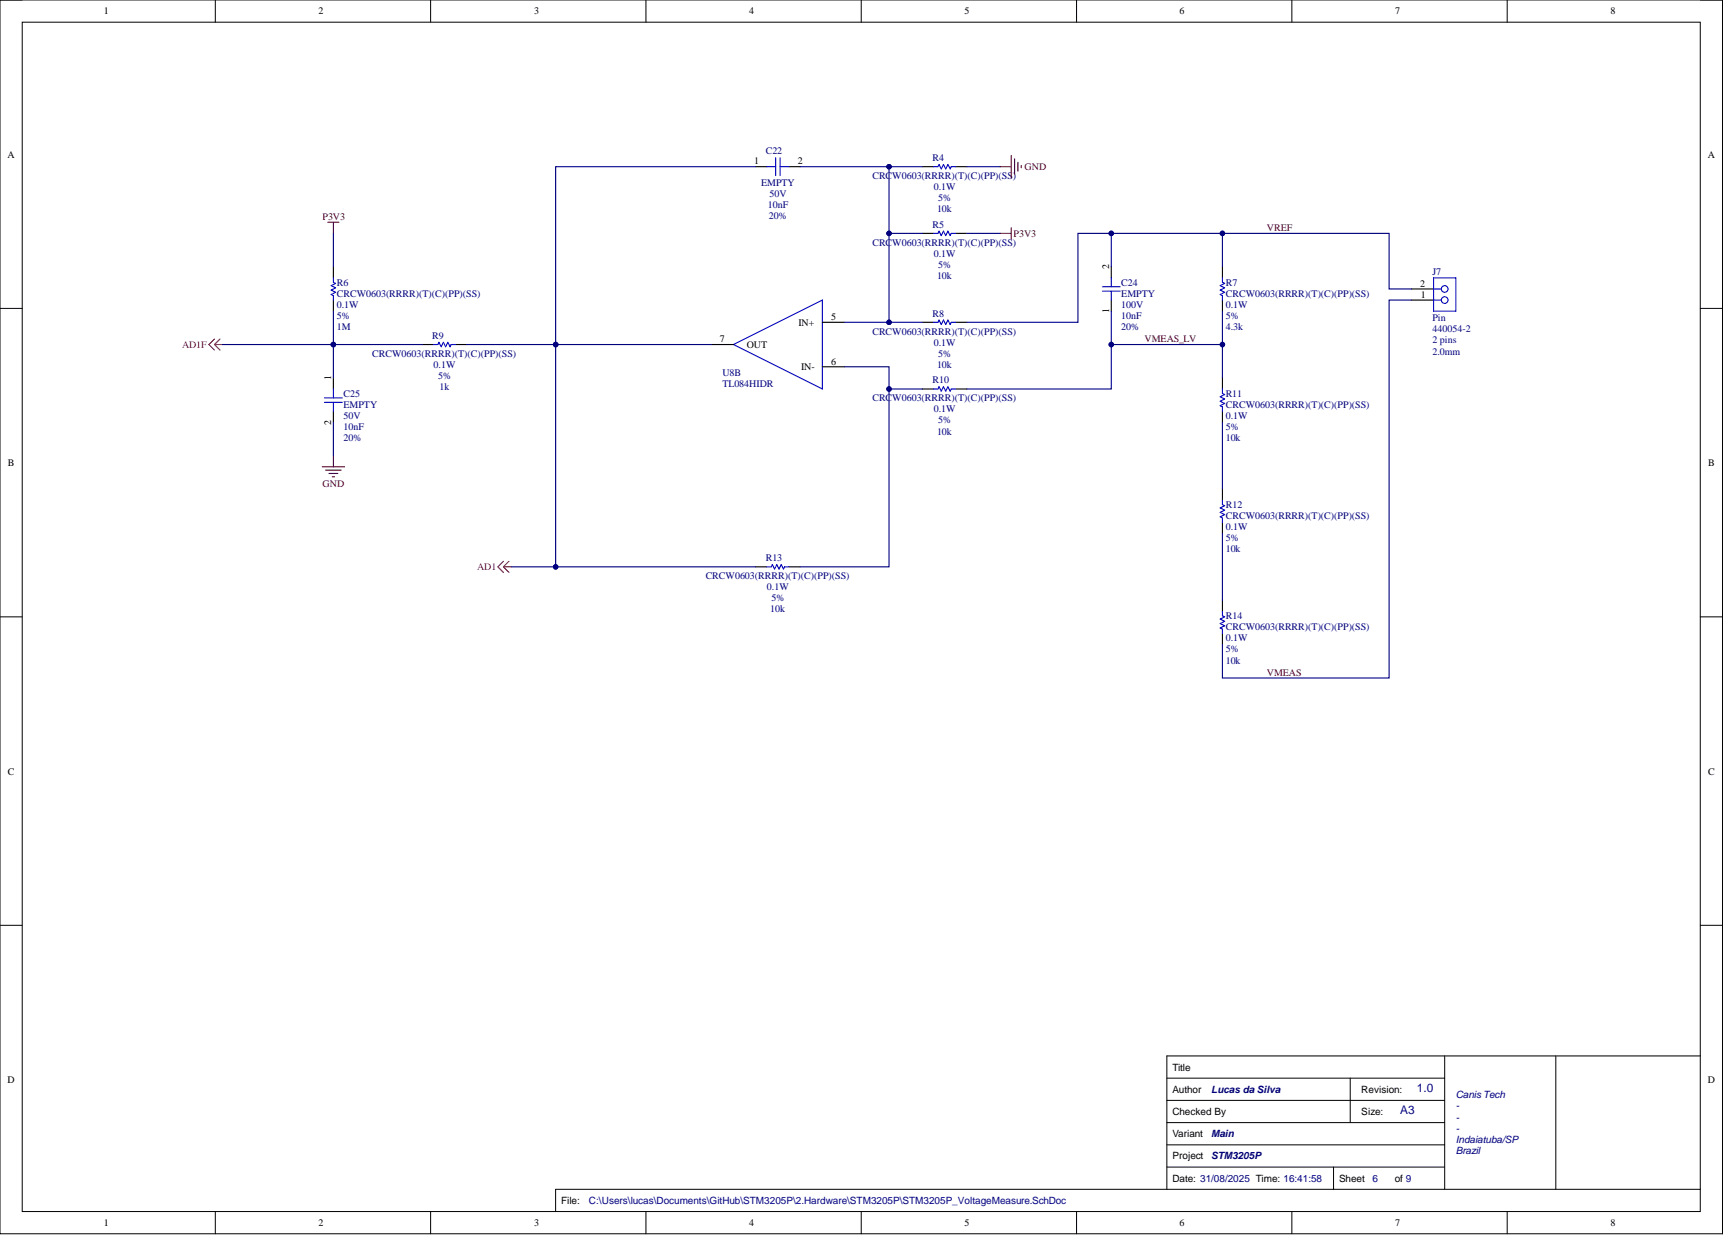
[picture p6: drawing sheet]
<svg xmlns="http://www.w3.org/2000/svg" width="393mm" height="282mm" viewBox="0 0 393 282" stroke-linecap="round" stroke-linejoin="round" font-family="sans-serif">
<g fill="none" stroke="#000" stroke-width=".23">
<path d="M0 0h392.5v281.1h-392.5zM0 0h5.1M49.1 0v5.1M98.1 0v5.1M147.2 0v5.1M196.3 0v5.1M245.3 0v5.1M294.4 0v5.1M343.5 0v5.1M387.5 0h5v5.1M5.1 5.1h382.4v271h-382.4zM0 70.3h5.1"/>
<path d="M387.5 70.3h5M0 140.6h5.1M387.5 140.6h5M0 210.8h5.1M387.5 210.8h5M265.9 245.7h63.3M265.9 250.7h63.3M265.9 255.8h63.3M307.7 245.7v10.1M329.2 240.6v30.4M354.6 240.6v30.4M387.5 240.6h-121.6v30.4"/>
<path d="M49.1 276.1v5M98.1 276.1v5M147.2 276.1v5M196.3 276.1v5M245.3 276.1v5M265.9 265.9h63.3M265.9 260.9h63.3M294.4 276.1v5M303.9 265.9v5.1M343.5 276.1v5M387.5 271h-260.9v5.1M392.5 276.1v5"/>
</g>
<g fill="none" stroke="#000" stroke-width=".25">
<path d="M172.2 38h2.5M179.8 38h2.5M210.2 38h2.5M217.8 38h2.5M210.2 53.2h2.5M217.8 53.2h2.5M76 60.8v2.5M76 68.4v2.5M96.2 78.5h2.6M103.8 78.5h2.6M210.2 73.4h2.5M217.8 73.4h2.5"/>
<path d="M253.3 60.8v2.5M253.3 68.4v2.5M278.6 60.8v2.5M278.6 68.4v2.5M321.6 65.8h5.1M321.6 68.4h5.1M76 86.1v2.5M76 93.7v2.5M210.2 88.6h2.5M217.8 88.6h2.5M278.6 86.1v2.5M278.6 93.7v2.5"/>
<path d="M278.6 111.4v2.6M278.6 119v2.6M172.2 129.2h2.5M179.8 129.2h2.5M278.6 136.8v2.5M278.6 144.4v2.5"/>
</g>
<g fill="none" stroke="#00f" stroke-width=".25">
<path d="M174.7 38h2.1M176.8 36v4M177.8 36v4M177.8 38h2M212.7 38h1l.3-.5 .5 1 .5-1 .5 1 .5-1 .5 1 .3-.5h1M212.7 53.2h1l.3-.5 .5 1 .5-1 .5 1 .5-1 .5 1 .3-.5h1M76 63.3v1l.5 .3-1 .5 1 .5-1 .5 1 .5-1 .5 .5 .3v1M98.8 78.5h1l.2-.5 .5 1 .5-1 .6 1 .5-1 .5 1 .2-.5h1M212.7 73.4h1l.3-.5 .5 1 .5-1 .5 1 .5-1 .5 1 .3-.5h1M251.2 65.3h4.1M251.2 66.4h4.1M253.3 63.3v2"/>
<path d="M253.3 66.4v2M278.6 63.3v1l.5 .3-1 .5 1 .5-1 .5 1 .5-1 .5 .5 .3v1M326.7 65.8h1.8M326.7 68.4h1.8M326.7 63.3h5.1v7.6h-5.1zM74 91.7h4M74 90.7h4M76 88.6v2.1M76 91.7v2M212.7 88.6h1l.3-.5 .5 1 .5-1 .5 1 .5-1 .5 1 .3-.5h1M278.6 88.6v1.1l.5 .2-1 .5 1 .5-1 .5 1 .5-1 .5 .5 .3v1M278.6 114v1l.5 .2-1 .5 1 .5-1 .6 1 .5-1 .5 .5 .2v1"/>
<path d="M174.7 129.2h1.1l.2-.5 .5 1 .5-1 .5 1 .5-1 .5 1 .3-.5h1M278.6 139.3v1l.5 .3-1 .5 1 .5-1 .5 1 .5-1 .5 .5 .2v1.1"/>
<circle cx="329.2" cy="65.8" r=".76"/>
<circle cx="329.2" cy="68.4" r=".76"/>
</g>
<g fill="none" stroke="#800000" stroke-width=".25">
<path d="M227.9 38h2.6M230.5 35.5v5M231.2 36.2v3.6M232 37v2M232.7 37.7v.5M74.7 50.6h2.5M76 50.6v2.6M227.9 53.2h2.6M230.5 51.9v2.5M73.4 106.4h5.1M74.2 107.1h3.6M75 107.9h2"/>
<path d="M75.7 108.6h.5M76 103.8v2.6"/>
</g>
<path d="M48.9 78.5l1.2 1.3M48.9 77.2l-1.3 1.3 1.3 1.3M48.9 78.5h1.8M50.1 77.2l-1.2 1.3M114.7 129.2l1.3 1.2M114.7 127.9l-1.2 1.3 1.2 1.2M114.7 129.2h1.8M116 127.9l-1.3 1.3" fill="none" stroke="#f00" stroke-width=".25"/>
<path d="M167.1 78.5l20.3-10.1v20.2z" fill="#fff"/>
<path d="M167.1 78.5l20.3-10.1v20.2z" fill="none" stroke="#00f" stroke-width=".25"/>
<path d="M162.1 78.5h5M187.4 73.4h5.1M187.4 83.6h5.1" fill="none" stroke="#000" stroke-width=".25"/>
<path d="M50.7 78.5h25.3M278.6 96.2v15.2" fill="none" stroke="#000080" stroke-width=".25"/>
<circle cx="76" cy="78.5" r=".51" fill="#000080"/>
<circle cx="76" cy="78.5" r=".51" fill="none" stroke="#000080" stroke-width=".23"/>
<path d="M76 78.5h20.2" fill="none" stroke="#000080" stroke-width=".25"/>
<circle cx="76" cy="78.5" r=".51" fill="#000080"/>
<circle cx="76" cy="78.5" r=".51" fill="none" stroke="#000080" stroke-width=".23"/>
<path d="M106.4 78.5h20.2" fill="none" stroke="#000080" stroke-width=".25"/>
<circle cx="126.6" cy="78.5" r=".51" fill="#000080"/>
<circle cx="126.6" cy="78.5" r=".51" fill="none" stroke="#000080" stroke-width=".23"/>
<path d="M116.5 129.2h10.1" fill="none" stroke="#000080" stroke-width=".25"/>
<circle cx="126.6" cy="129.2" r=".51" fill="#000080"/>
<circle cx="126.6" cy="129.2" r=".51" fill="none" stroke="#000080" stroke-width=".23"/>
<path d="M126.6 78.5v50.7h45.6" fill="none" stroke="#000080" stroke-width=".25"/>
<circle cx="126.6" cy="129.2" r=".51" fill="#000080"/>
<circle cx="126.6" cy="129.2" r=".51" fill="none" stroke="#000080" stroke-width=".23"/>
<circle cx="126.6" cy="78.5" r=".51" fill="#000080"/>
<circle cx="126.6" cy="78.5" r=".51" fill="none" stroke="#000080" stroke-width=".23"/>
<path d="M172.2 38h-45.6v40.5h35.5" fill="none" stroke="#000080" stroke-width=".25"/>
<circle cx="126.6" cy="78.5" r=".51" fill="#000080"/>
<circle cx="126.6" cy="78.5" r=".51" fill="none" stroke="#000080" stroke-width=".23"/>
<path d="M202.6 88.6v40.6h-20.3" fill="none" stroke="#000080" stroke-width=".25"/>
<circle cx="202.6" cy="88.6" r=".51" fill="#000080"/>
<circle cx="202.6" cy="88.6" r=".51" fill="none" stroke="#000080" stroke-width=".23"/>
<path d="M182.3 38h20.3v35.4h-10.1" fill="none" stroke="#000080" stroke-width=".25"/>
<circle cx="202.6" cy="73.4" r=".51" fill="#000080"/>
<circle cx="202.6" cy="73.4" r=".51" fill="none" stroke="#000080" stroke-width=".23"/>
<circle cx="202.6" cy="53.2" r=".51" fill="#000080"/>
<circle cx="202.6" cy="53.2" r=".51" fill="none" stroke="#000080" stroke-width=".23"/>
<circle cx="202.6" cy="38" r=".51" fill="#000080"/>
<circle cx="202.6" cy="38" r=".51" fill="none" stroke="#000080" stroke-width=".23"/>
<path d="M192.5 83.6h10.1v5h7.6" fill="none" stroke="#000080" stroke-width=".25"/>
<circle cx="202.6" cy="88.6" r=".51" fill="#000080"/>
<circle cx="202.6" cy="88.6" r=".51" fill="none" stroke="#000080" stroke-width=".23"/>
<path d="M202.6 73.4h7.6" fill="none" stroke="#000080" stroke-width=".25"/>
<circle cx="202.6" cy="73.4" r=".51" fill="#000080"/>
<circle cx="202.6" cy="73.4" r=".51" fill="none" stroke="#000080" stroke-width=".23"/>
<path d="M202.6 53.2h7.6" fill="none" stroke="#000080" stroke-width=".25"/>
<circle cx="202.6" cy="53.2" r=".51" fill="#000080"/>
<circle cx="202.6" cy="53.2" r=".51" fill="none" stroke="#000080" stroke-width=".23"/>
<path d="M202.6 38h7.6" fill="none" stroke="#000080" stroke-width=".25"/>
<circle cx="202.6" cy="38" r=".51" fill="#000080"/>
<circle cx="202.6" cy="38" r=".51" fill="none" stroke="#000080" stroke-width=".23"/>
<path d="M253.3 78.5v10.1h-33" fill="none" stroke="#000080" stroke-width=".25"/>
<circle cx="253.3" cy="78.5" r=".51" fill="#000080"/>
<circle cx="253.3" cy="78.5" r=".51" fill="none" stroke="#000080" stroke-width=".23"/>
<path d="M253.3 53.2h-7.6v20.2h-25.4" fill="none" stroke="#000080" stroke-width=".25"/>
<circle cx="253.3" cy="53.2" r=".51" fill="#000080"/>
<circle cx="253.3" cy="53.2" r=".51" fill="none" stroke="#000080" stroke-width=".23"/>
<path d="M220.3 38h7.6M220.3 53.2h7.6M253.3 70.9v7.6h25.3" fill="none" stroke="#000080" stroke-width=".25"/>
<circle cx="278.6" cy="78.5" r=".51" fill="#000080"/>
<circle cx="278.6" cy="78.5" r=".51" fill="none" stroke="#000080" stroke-width=".23"/>
<circle cx="253.3" cy="78.5" r=".51" fill="#000080"/>
<circle cx="253.3" cy="78.5" r=".51" fill="none" stroke="#000080" stroke-width=".23"/>
<path d="M278.6 53.2h-25.3v7.6" fill="none" stroke="#000080" stroke-width=".25"/>
<circle cx="278.6" cy="53.2" r=".51" fill="#000080"/>
<circle cx="278.6" cy="53.2" r=".51" fill="none" stroke="#000080" stroke-width=".23"/>
<circle cx="253.3" cy="53.2" r=".51" fill="#000080"/>
<circle cx="253.3" cy="53.2" r=".51" fill="none" stroke="#000080" stroke-width=".23"/>
<path d="M278.6 60.8v-7.6h38v12.6h5M321.6 68.4h-5v86.1h-38v-7.6" fill="none" stroke="#000080" stroke-width=".25"/>
<circle cx="278.6" cy="53.2" r=".51" fill="#000080"/>
<circle cx="278.6" cy="53.2" r=".51" fill="none" stroke="#000080" stroke-width=".23"/>
<path d="M76 70.9v15.2M76 96.2v7.6" fill="none" stroke="#000080" stroke-width=".25"/>
<circle cx="76" cy="78.5" r=".51" fill="#000080"/>
<circle cx="76" cy="78.5" r=".51" fill="none" stroke="#000080" stroke-width=".23"/>
<path d="M76 53.2v7.6M278.6 70.9v15.2M278.6 121.6v15.2" fill="none" stroke="#000080" stroke-width=".25"/>
<circle cx="278.6" cy="78.5" r=".51" fill="#000080"/>
<circle cx="278.6" cy="78.5" r=".51" fill="none" stroke="#000080" stroke-width=".23"/>
<g font-size="2.7" fill="#000080">
<text x="322.9" y="248.9">1.0</text>
<text x="319.1" y="253.9">A3</text>
</g>
<g font-size="2.3">
<text x="23.7" y="3.3">1</text>
<text x="72.6" y="3.3">2</text>
<text x="121.7" y="3.3">3</text>
<text x="170.7" y="3.3">4</text>
<text x="219.8" y="3.3">5</text>
<text x="268.8" y="3.3">6</text>
<text x="317.9" y="3.3">7</text>
<text x="367" y="3.3">8</text>
<text x="1.7" y="35.9">A</text>
<text x="389.2" y="35.9">A</text>
<text x="171.9" y="37.5">1</text>
<text x="181.8" y="37.5">2</text>
<text x="252.8" y="61.3" transform="rotate(-90 252.8 61.3)">2</text>
<text x="323.6" y="65.3">2</text>
<text x="252.8" y="71.2" transform="rotate(-90 252.8 71.2)">1</text>
<text x="323.8" y="67.9">1</text>
<text x="182" y="74.2">IN+</text>
<text x="189.4" y="72.9">5</text>
<text x="164.1" y="78">7</text>
<text x="170.2" y="79.3">OUT</text>
<text x="189.4" y="83.1">6</text>
<text x="75.5" y="86.6" transform="rotate(-90 75.5 86.6)">1</text>
<text x="182.6" y="84.3">IN-</text>
<text x="75.5" y="96.8" transform="rotate(-90 75.5 96.8)">2</text>
<text x="1.8" y="106.2">B</text>
<text x="389.3" y="106.2">B</text>
<text x="1.8" y="176.5">C</text>
<text x="389.3" y="176.5">C</text>
<text x="267.2" y="243.9">Title</text>
<text x="1.7" y="246.8">D</text>
<text x="267.2" y="249">Author</text>
<text x="310.2" y="249">Revision:</text>
<text x="389.2" y="246.8">D</text>
<text x="267.2" y="254.1">Checked By</text>
<text x="310.2" y="254.1">Size:</text>
<text x="267.2" y="259.1">Variant</text>
<text x="267.2" y="269.3">Date: 31/08/2025 Time: 16:41:58</text>
<text x="267.2" y="264.2">Project</text>
<text x="305.2" y="269.3">Sheet</text>
<text x="317.8" y="269.3">of 9</text>
<text x="127.9" y="274.3">File:</text>
<text x="23.7" y="279.4">1</text>
<text x="72.6" y="279.4">2</text>
<text x="121.7" y="279.4">3</text>
<text x="170.7" y="279.4">4</text>
<text x="219.8" y="279.4">5</text>
<text x="268.8" y="279.4">6</text>
<text x="317.9" y="279.4">7</text>
<text x="367" y="279.4">8</text>
</g>
<g font-size="2.3" fill="#000080">
<text x="174.5" y="35.2">C22</text>
<text x="198.8" y="40.8">CRCW0603(RRRR)(T)(C)(PP)(SS)</text>
<text x="212.5" y="36.7">R4</text>
<text x="173.4" y="42.3">EMPTY</text>
<text x="175" y="47.4">10nF</text>
<text x="175.3" y="44.8">50V</text>
<text x="212.8" y="43.3">0.1W</text>
<text x="213.8" y="45.8">5%</text>
<text x="175.2" y="49.9">20%</text>
<text x="212.5" y="51.9">R5</text>
<text x="213.5" y="48.4">10k</text>
<text x="198.8" y="56">CRCW0603(RRRR)(T)(C)(PP)(SS)</text>
<text x="212.8" y="58.5">0.1W</text>
<text x="76.7" y="65.1">R6</text>
<text x="213.5" y="63.6">10k</text>
<text x="213.8" y="61">5%</text>
<text x="255.5" y="65.1">C24</text>
<text x="279.3" y="65.1">R7</text>
<text x="326.4" y="62.6">J7</text>
<text x="76.7" y="67.6">CRCW0603(RRRR)(T)(C)(PP)(SS)</text>
<text x="76.7" y="70.1">0.1W</text>
<text x="255.5" y="67.6">EMPTY</text>
<text x="255.5" y="70.1">100V</text>
<text x="279.3" y="67.6">CRCW0603(RRRR)(T)(C)(PP)(SS)</text>
<text x="279.3" y="70.1">0.1W</text>
<text x="76.7" y="72.7">5%</text>
<text x="76.7" y="75.2">1M</text>
<text x="98.5" y="77.2">R9</text>
<text x="198.8" y="76.2">CRCW0603(RRRR)(T)(C)(PP)(SS)</text>
<text x="212.5" y="72.2">R8</text>
<text x="255.5" y="72.7">10nF</text>
<text x="255.5" y="75.2">20%</text>
<text x="279.3" y="72.7">5%</text>
<text x="279.3" y="75.2">4.3k</text>
<text x="326.4" y="73.2">Pin</text>
<text x="326.4" y="75.7">440054-2</text>
<text x="84.8" y="81.3">CRCW0603(RRRR)(T)(C)(PP)(SS)</text>
<text x="98.8" y="83.8">0.1W</text>
<text x="212.8" y="78.8">0.1W</text>
<text x="213.5" y="83.8">10k</text>
<text x="213.8" y="81.3">5%</text>
<text x="326.4" y="78.3">2 pins</text>
<text x="326.4" y="80.8">2.0mm</text>
<text x="99.8" y="86.4">5%</text>
<text x="100.2" y="88.9">1k</text>
<text x="164.6" y="88.1">TL084HIDR</text>
<text x="164.6" y="85.6">U8B</text>
<text x="212.5" y="87.4">R10</text>
<text x="78.3" y="92.9">EMPTY</text>
<text x="78.3" y="95.5">50V</text>
<text x="78.3" y="90.4">C25</text>
<text x="198.8" y="91.4">CRCW0603(RRRR)(T)(C)(PP)(SS)</text>
<text x="212.8" y="94">0.1W</text>
<text x="279.3" y="92.9">CRCW0603(RRRR)(T)(C)(PP)(SS)</text>
<text x="279.3" y="95.5">0.1W</text>
<text x="279.3" y="90.4">R11</text>
<text x="78.3" y="98">10nF</text>
<text x="78.3" y="100.5">20%</text>
<text x="213.5" y="99">10k</text>
<text x="213.8" y="96.5">5%</text>
<text x="279.3" y="98">5%</text>
<text x="279.3" y="100.5">10k</text>
<text x="279.3" y="118.3">CRCW0603(RRRR)(T)(C)(PP)(SS)</text>
<text x="279.3" y="115.7">R12</text>
<text x="279.3" y="120.8">0.1W</text>
<text x="279.3" y="123.3">5%</text>
<text x="279.3" y="125.9">10k</text>
<text x="160.8" y="132">CRCW0603(RRRR)(T)(C)(PP)(SS)</text>
<text x="174.5" y="127.9">R13</text>
<text x="174.8" y="134.5">0.1W</text>
<text x="175.8" y="137">5%</text>
<text x="175.5" y="139.5">10k</text>
<text x="279.3" y="143.6">CRCW0603(RRRR)(T)(C)(PP)(SS)</text>
<text x="279.3" y="141.1">R14</text>
<text x="279.3" y="146.1">0.1W</text>
<text x="279.3" y="148.7">5%</text>
<text x="279.3" y="151.2">10k</text>
<text x="331.8" y="250.3">Canis Tech</text>
<text x="331.8" y="252.8">-</text>
<text x="331.8" y="255.3">-</text>
<text x="331.8" y="257.9">-</text>
<text x="331.8" y="260.4">Indaiatuba/SP</text>
<text x="331.8" y="262.9">Brazil</text>
<text x="312.8" y="269.3">6</text>
<text x="134.2" y="274.3">C:\Users\lucas\Documents\GitHub\STM3205P\2.Hardware\STM3205P\STM3205P_VoltageMeasure.SchDoc</text>
</g>
<g font-size="2.3" fill="#800000">
<text x="233.5" y="38.7">GND</text>
<text x="73.5" y="50.1">P3V3</text>
<text x="231" y="53.9">P3V3</text>
<text x="288.7" y="52.7">VREF</text>
<text x="260.9" y="78">VMEAS_LV</text>
<text x="73.5" y="110.9">GND</text>
<text x="288.7" y="154">VMEAS</text>
</g>
<g font-size="2.3" fill="#f00">
<text x="41.5" y="79.3">AD1F</text>
<text x="108.8" y="129.9">AD1</text>
</g>
<g font-size="2.3" fill="#007">
<text x="276.1" y="249">Lucas da Silva</text>
<text x="276.1" y="259.1">Main</text>
<text x="276.1" y="264.2">STM3205P</text>
</g>
</svg>
